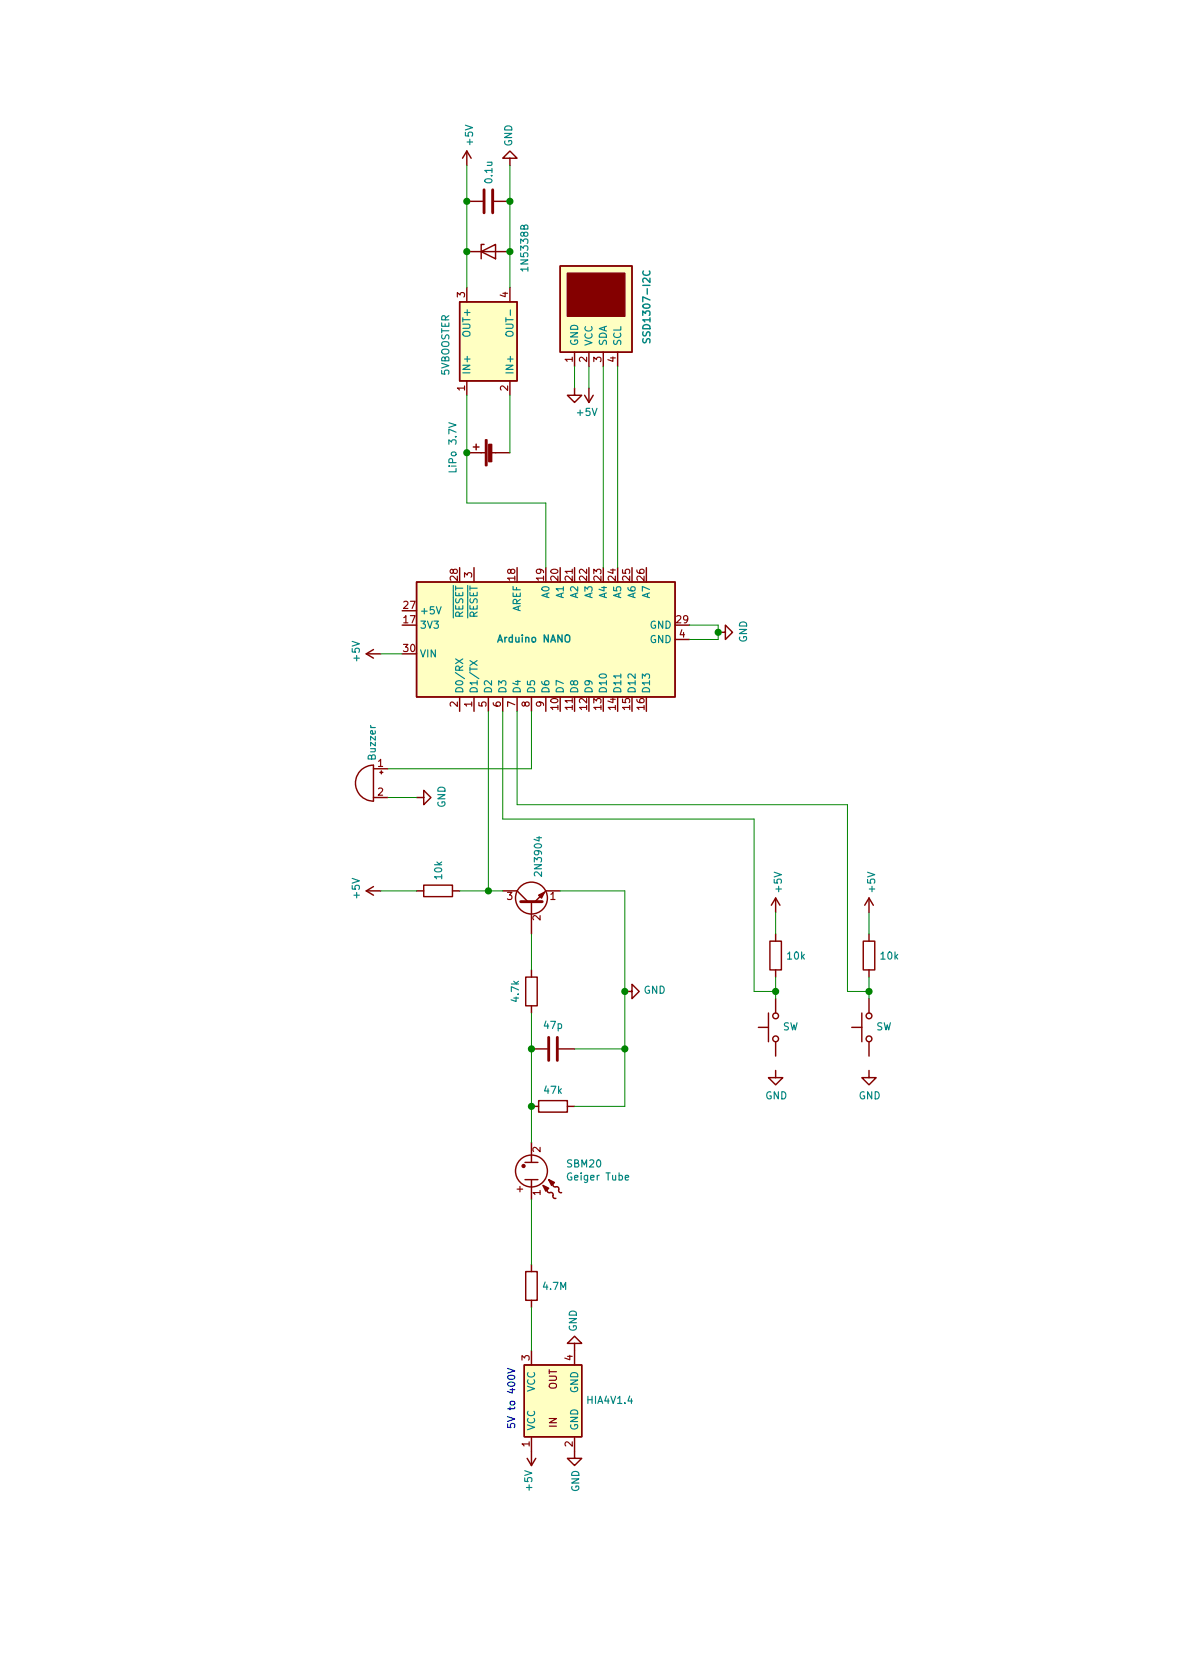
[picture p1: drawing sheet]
<svg xmlns="http://www.w3.org/2000/svg" width="210mm" height="297mm" viewBox="0 0 210 297" stroke-linecap="round" stroke-linejoin="round" font-family="sans-serif">
<g fill="none" stroke="#840000" stroke-width=".25">
<path d="M82.5 26.7v2.5M82.5 35.6h2.8M82.5 26.7l-.7 1.3M82.5 26.7l.8 1.3M87.4 35.6h2.8M90.2 28h1.2l-1.2-1.3-1.3 1.3h1.3v1.2M81.3 53.4h10.1v13.9h-10.1zM82.5 50.8v2.6M82.5 44.5h7.7M85.1 44.5l2.5-1.3v2.6zM85.6 43.2h-.5v2.6M90.2 50.8v2.6"/>
<path d="M99.1 47h12.7v15.3h-12.7zM82.5 67.3v2.6M83.7 79h1M84.2 78.5v1M90.2 67.3v2.6M101.6 68.6v1.3h1.3l-1.3 1.3-1.3-1.3h1.3M101.6 62.3v2.5M103.4 69.9l.7 1.3M104.1 62.3v2.5M104.1 68.6v2.6M104.9 69.9l-.8 1.3M106.7 62.3v2.5"/>
<path d="M109.2 62.3v2.5M82.5 80h3.4M86.9 80h3.3M64.8 115.6l1.2 .8M64.8 115.6h2.5M66 114.8l-1.2 .8M73.7 102.9h45.7v20.3h-45.7zM83.8 100.4v2.5M119.4 113.1h2.5M127 111.8h1.3v-1.3l1.2 1.3-1.2 1.3v-1.3M63.8 136.2a3.3 3.3 0 0 1 2.2-.9v6.3a3.2 3.2 0 0 1-2.9-1.9 3.2 3.2 0 0 1 .7-3.5zM66 135.9h2.6"/>
<path d="M67.2 136.6h.5M67.4 136.3v.5M81.3 123.2v2.6M83.8 123.2v2.6M86.4 123.2v2.6M88.9 123.2v2.6M91.4 123.2v2.6M94 123.2v2.6M96.5 123.2v2.6M64.8 157.5h2.5M64.8 157.5l1.2 .8M66 156.8l-1.2 .7"/>
<path d="M66 141h2.6M73.7 141h1.2v-1.3l1.3 1.3-1.3 1.3v-1.3M73.7 157.5h1.2M74.9 156.5h5.1v2h-5.1zM80 157.5h1.3M88.9 157.5h2.5l1.9 1.9M94 159.4v5.7M99.1 157.5h-2.6l-1.9 1.9M137.2 158.8v2.5M137.2 158.8l-.8 1.3M137.2 158.8l.7 1.3M153.7 158.8v2.5"/>
<path d="M153.7 158.8l-.8 1.3M153.7 158.8l.7 1.3M93 172.8h2v5h-2zM94 171.5v1.3M94 177.8v1.3M110.5 175.3h1.3v-1.3l1.2 1.3-1.2 1.3v-1.3M135.9 179.1v5.1M136.1 166.4h2.1v5.1h-2.1zM137.2 165.1v1.3M137.2 171.5v1.3M137.2 176.6v2.5M152.4 179.1v5.1"/>
<path d="M152.7 166.4h2v5.1h-2zM153.7 165.1v1.3M153.7 171.5v1.3M153.7 176.6v2.5M94 195.6h1.2M94 185.5h2.8M95.2 194.6h5.1v2h-5.1zM98.8 185.5h2.8M100.3 195.6h1.3M134.1 181.6h1.8M137.2 189.3v1.2h1.2l-1.2 1.3-1.3-1.3h1.3M137.2 184.2v2.5"/>
<path d="M150.6 181.6h1.8M153.7 189.3v1.2h1.2l-1.2 1.3-1.3-1.3h1.3M153.7 184.2v2.5M92.8 205.5h2.3M92.8 208.6h2.3M94 202v3.5M94 208.6v3.5M96.8 210.3l.1 .5 .8 .1 .1 .3v.5l.5 .2M97.8 209.3l.1 .5 .8 .1 .1 .2 .1 .6 .4 .2M93 224.8h2v5.1h-2zM94 223.6v1.2M94 229.9v1.3"/>
<path d="M94 238.8v2.5M101.6 237.5h1.3l-1.3-1.2-1.3 1.2h1.3v3.8M92.7 241.3h10.2v12.7h-10.2zM93.2 257.8l.8 1.3M94 254v5.1M94.7 257.8l-.7 1.3M101.6 254v3.8h1.3l-1.3 1.3-1.3-1.3h1.3"/>
<circle cx="94" cy="158.8" r="2.82"/>
<circle cx="137.2" cy="179.6" r=".51"/>
<circle cx="153.7" cy="179.6" r=".51"/>
<circle cx="137.2" cy="183.7" r=".51"/>
<circle cx="153.7" cy="183.7" r=".51"/>
<circle cx="94" cy="207" r="2.82"/>
</g>
<g fill="#ffffc2" stroke="#ffffc2" stroke-width=".18">
<path d="M99.1 47h12.7v15.3h-12.7z"/>
<path d="M73.7 102.9h45.7v20.3h-45.7z"/>
<path d="M81.3 53.4h10.1v13.9h-10.1z"/>
<path d="M92.7 241.3h10.2v12.7h-10.2z"/>
</g>
<g fill="#840000" stroke="#840000" stroke-width=".25">
<path d="M100.3 48.3h10.2v7.6h-10.2z"/>
<path d="M95.2 158.3l1.1-.5-.5 1z"/>
<path d="M85.9 77.8h.2v4.5h-.2z"/>
<path d="M86.4 78.6h.5v3h-.5z"/>
<path d="M96 209.6l1 .5-.5 .5z"/>
<path d="M97 208.6l1 .5-.5 .5z"/>
<circle cx="92.6" cy="206.2" r=".25"/>
</g>
<path d="M113.7 59.9v.5l.2 .2 .3-.1 .3-.6h.3l.1 .2v.5M113.8 47.9a.5 .5 0 0 0 0 .6 .5 .5 0 0 0 .6 .2 .45 .45 0 0 0 .5-.3 .45 .45 0 0 0-.1-.5" fill="none" stroke="#008484" stroke-width=".25"/>
<path d="M89.6 58.7a.84 .84 0 0 1 1.1 .2v.4a.7 .7 0 0 1-.8 .2 .7 .7 0 0 1-.4-.6zM79.4 74.7l1.2 .4-1.2 .5M77.2 107.3l.4 1.2 .4-1.2M80.6 116.5l1.2 .8M81.8 116.5l-1.2 .8M83.1 116.8l1.3 .8M84.4 116.8l-1.3 .8M109.8 119.2v.7M110.6 208.2l.6-.1-.1-.2-.4-.1-.1 .2v.6h.5" fill="none" stroke="#008484" stroke-width=".2"/>
<path d="M85.6 33.6v4M87.1 33.6v4M92.1 159.4h3.8M97 183.4v4.1M98.6 183.4v4.1" fill="none" stroke="#840000" stroke-width=".51"/>
<g fill="none" stroke="#008400" stroke-width=".18">
<path d="M82.5 29.2v21.6M90.2 29.2v21.6M82.5 69.9v19h14v11.5M90.2 69.9v10.1M101.6 64.8v3.8M104.1 64.8v3.8M106.7 64.8v35.6M109.2 64.8v35.6M67.3 115.6h3.8M121.9 110.5h5.1v2.6h-5.1M86.4 125.8v31.7M88.9 125.8v19h44.4v30.5h3.9"/>
<path d="M91.4 125.8v16.5h58.5v33h3.8M94 125.8v10.1h-25.4M67.3 157.5h6.4M68.6 141h5.1M81.3 157.5h7.6M99.1 157.5h11.4v38.1h-8.9M94 165.1v6.4M94 179.1v22.9M137.2 161.3v3.8M137.2 172.8v3.8M153.7 161.3v3.8M153.7 172.8v3.8"/>
<path d="M101.6 185.5h8.9M94 212.1v11.5M94 231.2v7.6"/>
</g>
<path d="M89.8 241.9l1.2 .5-1.2 .4M89.9 243.3a.68 .68 0 0 1 1.1 .3 .73 .73 0 0 1-1.2-.1z" fill="none" stroke="#0000c2" stroke-width=".2"/>
<g fill="#008400" stroke="#008400" stroke-width=".25">
<circle cx="90.2" cy="35.6" r=".51"/>
<circle cx="82.5" cy="35.6" r=".51"/>
<circle cx="82.6" cy="80" r=".51"/>
<circle cx="90.2" cy="44.5" r=".51"/>
<circle cx="82.6" cy="44.5" r=".51"/>
<circle cx="94" cy="195.6" r=".51"/>
<circle cx="153.7" cy="175.3" r=".51"/>
<circle cx="137.2" cy="175.3" r=".51"/>
<circle cx="86.4" cy="157.5" r=".51"/>
<circle cx="110.5" cy="175.3" r=".51"/>
<circle cx="110.5" cy="185.5" r=".51"/>
<circle cx="94" cy="185.5" r=".51"/>
<circle cx="127" cy="111.8" r=".51"/>
</g>
<g font-size="1.8" fill="#008484">
<text x="83.6" y="25.6" transform="rotate(-90 83.6 25.6)">+5V</text>
<text x="90.6" y="25.9" transform="rotate(-90 90.6 25.9)">GND</text>
<text x="87.1" y="32.2" transform="rotate(-90 87.1 32.2)">0.1u</text>
<text x="93.4" y="47.6" transform="rotate(-90 93.4 47.6)">1N5338B</text>
<text x="83.2" y="59.2" transform="rotate(-90 83.2 59.2)">OUT+</text>
<text x="90.8" y="58.7" transform="rotate(-90 90.8 58.7)">OUT-</text>
<text x="115" y="59.7" transform="rotate(-90 115 59.7)">SSD1307-I2C</text>
<text x="102.2" y="61.3" transform="rotate(-90 102.2 61.3)">GND</text>
<text x="104.8" y="61.3" transform="rotate(-90 104.8 61.3)">VCC</text>
<text x="107.3" y="61.3" transform="rotate(-90 107.3 61.3)">SDA</text>
<text x="109.9" y="61.3" transform="rotate(-90 109.9 61.3)">SCL</text>
<text x="79.5" y="66.5" transform="rotate(-90 79.5 66.5)">5VBOOSTER</text>
<text x="83.2" y="66.3" transform="rotate(-90 83.2 66.3)">IN+</text>
<text x="90.8" y="66.3" transform="rotate(-90 90.8 66.3)">IN+</text>
<text x="102.2" y="73.5">+5V</text>
<text x="80.7" y="83.2" transform="rotate(-90 80.7 83.2)">LiPo 3.7V</text>
<text x="97.2" y="105.7" transform="rotate(-90 97.2 105.7)">A0</text>
<text x="99.7" y="105.7" transform="rotate(-90 99.7 105.7)">A1</text>
<text x="102.2" y="105.7" transform="rotate(-90 102.2 105.7)">A2</text>
<text x="104.8" y="105.7" transform="rotate(-90 104.8 105.7)">A3</text>
<text x="107.3" y="105.7" transform="rotate(-90 107.3 105.7)">A4</text>
<text x="109.9" y="105.7" transform="rotate(-90 109.9 105.7)">A5</text>
<text x="112.4" y="105.7" transform="rotate(-90 112.4 105.7)">A6</text>
<text x="114.9" y="105.7" transform="rotate(-90 114.9 105.7)">A7</text>
<text x="74.2" y="111.2">3V3</text>
<text x="74.2" y="108.6">+5V</text>
<text x="81.9" y="109.3" transform="rotate(-90 81.9 109.3)">RESET</text>
<text x="84.5" y="109.3" transform="rotate(-90 84.5 109.3)">RESET</text>
<text x="88.2" y="113.6">Arduino NANO</text>
<text x="92.1" y="108.2" transform="rotate(-90 92.1 108.2)">AREF</text>
<text x="114.9" y="111.2">GND</text>
<text x="114.9" y="113.7">GND</text>
<text x="132.1" y="113.6" transform="rotate(-90 132.1 113.6)">GND</text>
<text x="63.6" y="116.8" transform="rotate(-90 63.6 116.8)">+5V</text>
<text x="74.2" y="116.2">VIN</text>
<text x="81.9" y="122.7" transform="rotate(-90 81.9 122.7)">D0/RX</text>
<text x="84.5" y="122.7" transform="rotate(-90 84.5 122.7)">D1/TX</text>
<text x="87" y="122.7" transform="rotate(-90 87 122.7)">D2</text>
<text x="89.5" y="122.7" transform="rotate(-90 89.5 122.7)">D3</text>
<text x="92.1" y="122.7" transform="rotate(-90 92.1 122.7)">D4</text>
<text x="94.6" y="122.7" transform="rotate(-90 94.6 122.7)">D5</text>
<text x="97.2" y="122.7" transform="rotate(-90 97.2 122.7)">D6</text>
<text x="99.7" y="122.7" transform="rotate(-90 99.7 122.7)">D7</text>
<text x="102.2" y="122.7" transform="rotate(-90 102.2 122.7)">D8</text>
<text x="104.8" y="122.7" transform="rotate(-90 104.8 122.7)">D9</text>
<text x="107.3" y="122.7" transform="rotate(-90 107.3 122.7)">D10</text>
<text x="109.9" y="122.7" transform="rotate(-90 109.9 122.7)">D11</text>
<text x="112.4" y="122.7" transform="rotate(-90 112.4 122.7)">D12</text>
<text x="114.9" y="122.7" transform="rotate(-90 114.9 122.7)">D13</text>
<text x="66.4" y="134.2" transform="rotate(-90 66.4 134.2)">Buzzer</text>
<text x="78.8" y="142.8" transform="rotate(-90 78.8 142.8)">GND</text>
<text x="78.2" y="155.4" transform="rotate(-90 78.2 155.4)">10k</text>
<text x="95.8" y="154.5" transform="rotate(-90 95.8 154.5)">2N3904</text>
<text x="63.6" y="158.7" transform="rotate(-90 63.6 158.7)">+5V</text>
<text x="138.3" y="157.6" transform="rotate(-90 138.3 157.6)">+5V</text>
<text x="154.8" y="157.6" transform="rotate(-90 154.8 157.6)">+5V</text>
<text x="139.3" y="169.7">10k</text>
<text x="155.8" y="169.7">10k</text>
<text x="91.8" y="177" transform="rotate(-90 91.8 177)">4.7k</text>
<text x="113.8" y="175.7">GND</text>
<text x="96.3" y="181.9">47p</text>
<text x="138.4" y="182.2">SW</text>
<text x="154.9" y="182.2">SW</text>
<text x="96.3" y="193.4">47k</text>
<text x="135.3" y="194.4">GND</text>
<text x="151.8" y="194.4">GND</text>
<text x="100.4" y="206.4">SBM20</text>
<text x="100.6" y="208.7">Geiger Tube</text>
<text x="96.1" y="228.1">4.7M</text>
<text x="102" y="235.5" transform="rotate(-90 102 235.5)">GND</text>
<text x="94.6" y="246.1" transform="rotate(-90 94.6 246.1)">VCC</text>
<text x="102.2" y="246.3" transform="rotate(-90 102.2 246.3)">GND</text>
<text x="104" y="248.2">HIA4V1.4</text>
<text x="94.6" y="253" transform="rotate(-90 94.6 253)">VCC</text>
<text x="102.2" y="253" transform="rotate(-90 102.2 253)">GND</text>
<text x="94.1" y="263.5" transform="rotate(-90 94.1 263.5)">+5V</text>
<text x="102.4" y="263.8" transform="rotate(-90 102.4 263.8)">GND</text>
</g>
<g font-size="1.8" fill="#840000">
<text x="82.2" y="52.6" transform="rotate(-90 82.2 52.6)">3</text>
<text x="89.8" y="52.6" transform="rotate(-90 89.8 52.6)">4</text>
<text x="101.3" y="64" transform="rotate(-90 101.3 64)">1</text>
<text x="103.8" y="64" transform="rotate(-90 103.8 64)">2</text>
<text x="106.3" y="64" transform="rotate(-90 106.3 64)">3</text>
<text x="108.9" y="64" transform="rotate(-90 108.9 64)">4</text>
<text x="82.2" y="69.1" transform="rotate(-90 82.2 69.1)">1</text>
<text x="89.8" y="69.1" transform="rotate(-90 89.8 69.1)">2</text>
<text x="71.4" y="107.7">27</text>
<text x="80.9" y="102.6" transform="rotate(-90 80.9 102.6)">28</text>
<text x="83.5" y="102.1" transform="rotate(-90 83.5 102.1)">3</text>
<text x="91.1" y="102.6" transform="rotate(-90 91.1 102.6)">18</text>
<text x="96.2" y="102.6" transform="rotate(-90 96.2 102.6)">19</text>
<text x="98.7" y="102.6" transform="rotate(-90 98.7 102.6)">20</text>
<text x="101.3" y="102.6" transform="rotate(-90 101.3 102.6)">21</text>
<text x="103.8" y="102.6" transform="rotate(-90 103.8 102.6)">22</text>
<text x="106.3" y="102.6" transform="rotate(-90 106.3 102.6)">23</text>
<text x="108.9" y="102.6" transform="rotate(-90 108.9 102.6)">24</text>
<text x="111.4" y="102.6" transform="rotate(-90 111.4 102.6)">25</text>
<text x="114" y="102.6" transform="rotate(-90 114 102.6)">26</text>
<text x="71.4" y="110.2">17</text>
<text x="119.7" y="110.2">29</text>
<text x="120.2" y="112.7">4</text>
<text x="71.4" y="115.3">30</text>
<text x="80.9" y="125" transform="rotate(-90 80.9 125)">2</text>
<text x="83.5" y="125" transform="rotate(-90 83.5 125)">1</text>
<text x="86" y="125" transform="rotate(-90 86 125)">5</text>
<text x="88.6" y="125" transform="rotate(-90 88.6 125)">6</text>
<text x="91.1" y="125" transform="rotate(-90 91.1 125)">7</text>
<text x="93.6" y="125" transform="rotate(-90 93.6 125)">8</text>
<text x="96.2" y="125" transform="rotate(-90 96.2 125)">9</text>
<text x="98.7" y="125.5" transform="rotate(-90 98.7 125.5)">10</text>
<text x="101.3" y="125.5" transform="rotate(-90 101.3 125.5)">11</text>
<text x="103.8" y="125.5" transform="rotate(-90 103.8 125.5)">12</text>
<text x="106.3" y="125.5" transform="rotate(-90 106.3 125.5)">13</text>
<text x="108.9" y="125.5" transform="rotate(-90 108.9 125.5)">14</text>
<text x="111.4" y="125.5" transform="rotate(-90 111.4 125.5)">15</text>
<text x="114" y="125.5" transform="rotate(-90 114 125.5)">16</text>
<text x="66.8" y="135.6">1</text>
<text x="66.8" y="140.7">2</text>
<text x="89.7" y="159.1">3</text>
<text x="97.3" y="159.1">1</text>
<text x="95.6" y="162.7" transform="rotate(-90 95.6 162.7)">2</text>
<text x="95.6" y="203.7" transform="rotate(-90 95.6 203.7)">2</text>
<text x="91.4" y="210.8">+</text>
<text x="95.6" y="211.3" transform="rotate(-90 95.6 211.3)">1</text>
<text x="93.6" y="240.5" transform="rotate(-90 93.6 240.5)">3</text>
<text x="98.5" y="245.7" transform="rotate(-90 98.5 245.7)">OUT</text>
<text x="101.3" y="240.5" transform="rotate(-90 101.3 240.5)">4</text>
<text x="93.6" y="255.8" transform="rotate(-90 93.6 255.8)">1</text>
<text x="98.5" y="252.4" transform="rotate(-90 98.5 252.4)">IN</text>
<text x="101.3" y="255.8" transform="rotate(-90 101.3 255.8)">2</text>
</g>
<text font-size="1.8" fill="#0000c2" x="91.1" y="252.8" transform="rotate(-90 91.1 252.8)">5V to 400V</text>
</svg>
